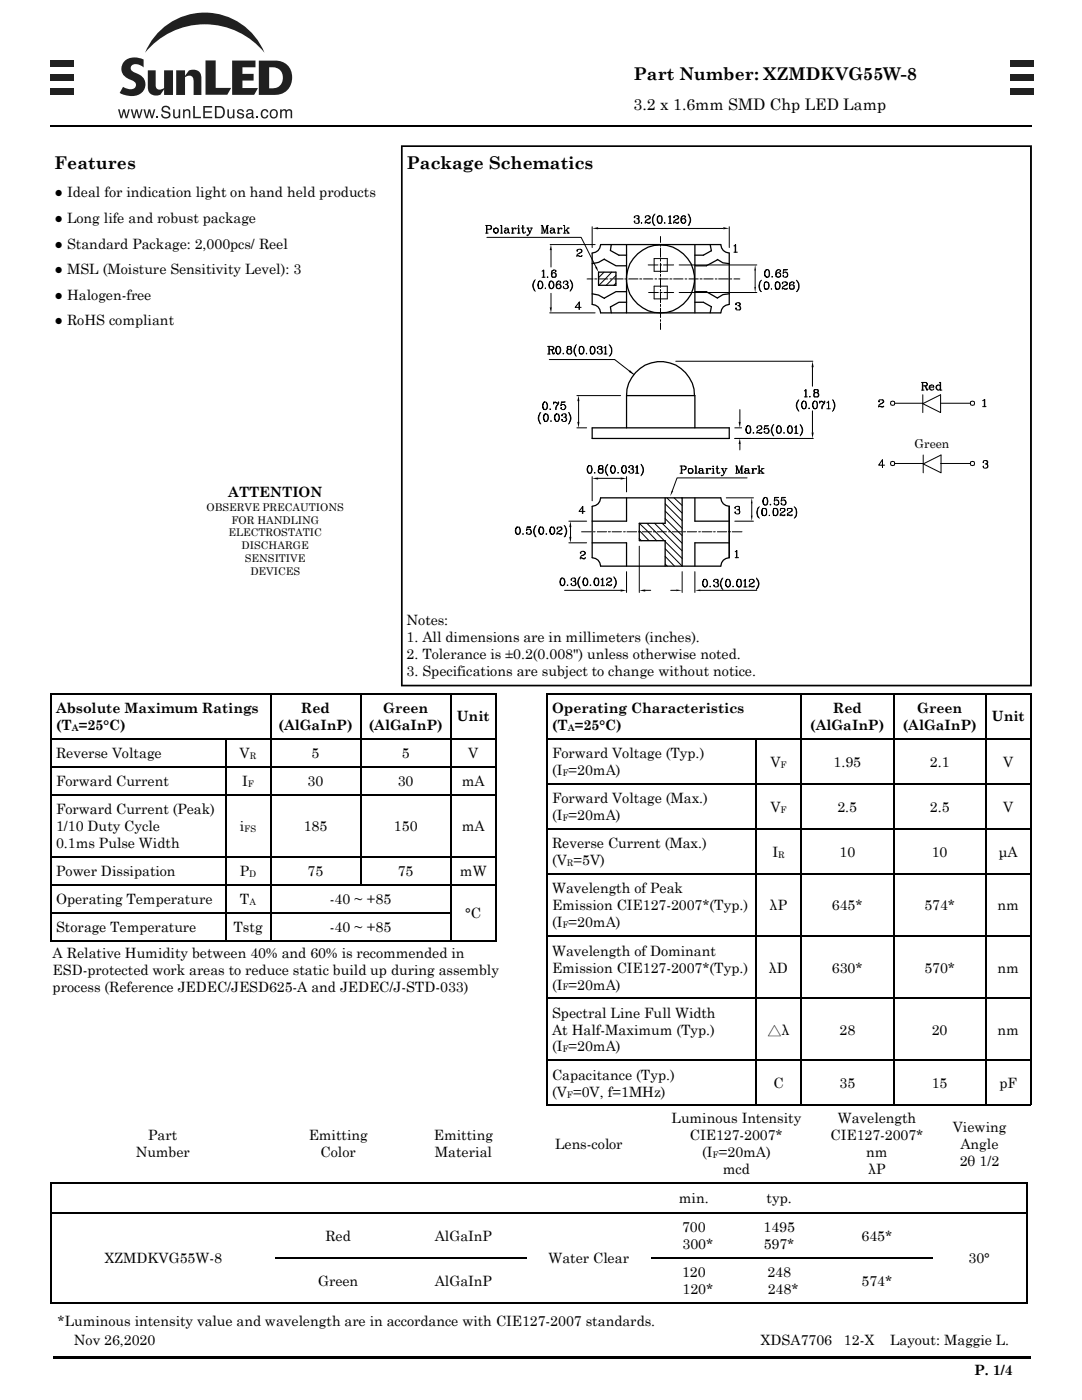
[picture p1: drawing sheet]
<svg xmlns="http://www.w3.org/2000/svg" width="216mm" height="279mm" viewBox="0 0 216 279" stroke-linecap="round" stroke-linejoin="round" font-family="sans-serif">
<path d="M10 25.1h195.9" fill="none" stroke="#000" stroke-width=".38"/>
<path d="M10.7 270.6h195.1v.5h-195.1z" fill="#000"/>
<g fill="#231f20">
<path d="M10 17.6h4.6v1.3h-4.6z"/>
<path d="M10 14.7h4.6v1.4h-4.6z"/>
<path d="M10 12.1h4.6v1.4h-4.6z"/>
<path d="M201.7 17.6h4.6v1.3h-4.6z"/>
<path d="M201.7 14.7h4.6v1.4h-4.6z"/>
<path d="M201.7 12.1h4.6v1.4h-4.6z"/>
<path d="M25 12a3.6 3.6 0 0 1 3.7-.1v1.6l-1-.6a1 1 0 0 0-1.1 0 1 1 0 0 0-.4 1l.4 .4a2.92 2.92 0 0 1 2.4 2.5 2.73 2.73 0 0 1-3.7 2.3l-1.4-.6 .7-1.2a1.99 1.99 0 0 0 2.4 .1 .92 .92 0 0 0-.7-1.4 2.31 2.31 0 0 1-1.6-3.6z"/>
<path d="M41 12.1h2v5.4h3.1l-.8 1.4h-4.3z"/>
<path d="M46.3 12.1h4.7v1.3h-2.6v1.3h2.2v1.4h-2.2v1.5h3.1l-.8 1.3h-4.4z"/>
<path d="M29.5 14h1.6v2.6a.98 .98 0 0 0 .4 1.2 .98 .98 0 0 0 1.2-.2v-3.6h1.8v5h-1.8v-1.2l-.7 1.1a1.69 1.69 0 0 1-2.5-1.6z"/>
<path d="M35.2 14h1.7v1.1l.8-1a1.69 1.69 0 0 1 2.5 1.6v3.3h-1.6v-2.6a.99 .99 0 0 0-.4-1.2 .99 .99 0 0 0-1.3 .2v3.6h-1.7z"/>
<path d="M31.4 6.6a12.9 12.9 0 0 1 21.4 3.9 15.3 15.3 0 0 0-23.9 0 12.9 12.9 0 0 1 2.5-3.9z"/>
<path d="M23.5 21.8h.4l.3 1.4 .4-1.4h.3l.3 1.4 .4-1.4h.3l-.5 1.8h-.3l-.4-1.4-.3 1.4h-.3z"/>
<path d="M26.1 21.8h.3l.4 1.4 .3-1.4h.3l.4 1.4 .3-1.4h.3l-.5 1.8h-.3l-.3-1.4-.4 1.4h-.3z"/>
<path d="M28.6 21.8h.4l.3 1.4 .3-1.4h.4l.3 1.4 .4-1.4h.3l-.5 1.8h-.3l-.4-1.4-.4 1.4h-.3z"/>
<path d="M31.2 23.2h.4v.4h-.4z"/>
<path d="M32.4 21.3a.92 .92 0 0 1 1.6 .6h-.3a.54 .54 0 0 0-.6-.5 .54 .54 0 0 0-.5 .5l.2 .2a1.13 1.13 0 0 1 1.2 .8 .96 .96 0 0 1-1 .8 .96 .96 0 0 1-.9-.9h.4a.61 .61 0 0 0 .6 .6 .61 .61 0 0 0 .6-.6l-.1-.1a1.83 1.83 0 0 1-1.3-.7v-.4z"/>
<path d="M34.6 21.8h.3v1.2a.4 .4 0 0 0 .4 .4 .4 .4 0 0 0 .3-.5l.1-1.1h.3v1.8h-.3v-.3a.6 .6 0 0 1-.7 .3 .6 .6 0 0 1-.4-.6z"/>
<path d="M36.5 21.8h.3v.3a.64 .64 0 0 1 .7-.3 .64 .64 0 0 1 .5 .7v1.1h-.3v-1.1a.44 .44 0 0 0-.6-.4 .44 .44 0 0 0-.3 .6v.9h-.3z"/>
<path d="M38.5 21.2h.4v2.1h1.2v.3h-1.6z"/>
<path d="M40.6 21.2h1.7v.3h-1.4v.7h1.3v.3h-1.3v.8h1.5v.3h-1.8z"/>
<path d="M45.4 21.8h.3v1.2a.4 .4 0 0 0 .4 .4 .4 .4 0 0 0 .4-.5v-1.1h.3v1.8h-.3v-.3a.6 .6 0 0 1-.7 .3 .6 .6 0 0 1-.4-.6z"/>
<path d="M47.5 21.9a.72 .72 0 0 1 1.2 .4h-.3a.38 .38 0 0 0-.4-.3 .38 .38 0 0 0-.4 .4h.1a1.15 1.15 0 0 1 1 .7 .75 .75 0 0 1-.7 .6 .75 .75 0 0 1-.8-.7h.3a.43 .43 0 0 0 .5 .4 .43 .43 0 0 0 .4-.4l-.1-.1a.9 .9 0 0 1-1-.7z"/>
<path d="M51.2 23.2h.3v.4h-.3z"/>
<path d="M52.2 22a.73 .73 0 0 1 .8-.2 .73 .73 0 0 1 .5 .6h-.2a.49 .49 0 0 0-.7-.3 .49 .49 0 0 0-.3 .7 .47 .47 0 0 0 .4 .6 .47 .47 0 0 0 .6-.4h.2a.8 .8 0 0 1-1 .6 .8 .8 0 0 1-.5-1.1z"/>
<path d="M55.9 21.8h.3v.3a.58 .58 0 0 1 1 0 .6 .6 0 0 1 .7-.3 .6 .6 0 0 1 .4 .6v1.2h-.3v-1.4l-.3-.1a.43 .43 0 0 0-.5 .5v1h-.3v-1.2a.4 .4 0 0 0-.5-.3 .4 .4 0 0 0-.2 .6v.9h-.3z"/>
<path d="M51.6 12.1v6.8h3a3.4 3.4 0 0 0 3.7-2.9 3.4 3.4 0 0 0-2.7-3.8zM53.7 13.4a2.18 2.18 0 0 1 2.7 2.1 2.18 2.18 0 0 1-2.7 2.1z"/>
<path d="M42.9 21.2h1a1.24 1.24 0 0 1 1 1.2 1.24 1.24 0 0 1-1 1.2h-1zM43.2 21.4v1.9h.6a.96 .96 0 0 0 .7-.9 .96 .96 0 0 0-.7-1z"/>
<path d="M49.2 22a.76 .76 0 0 1 1.3 .3v1l.2 .1v.2h-.3l-.1-.2a.59 .59 0 0 1-1 .2 .59 .59 0 0 1 .2-1l.7-.2a.4 .4 0 0 0-.3-.4 .4 .4 0 0 0-.5 .4h-.3zM49.4 23a.42 .42 0 0 0 .6 .4 .42 .42 0 0 0 .2-.7z"/>
<path d="M54 22a.88 .88 0 0 1 1.2 .1 .88 .88 0 0 1 0 1.2 .88 .88 0 0 1-1.2 .1l-.2-.7zM54.3 22.1a.67 .67 0 0 0-.2 .9 .67 .67 0 0 0 .8 .3 .68 .68 0 0 0 .2-.8 .68 .68 0 0 0-.8-.4z"/>
</g>
<g fill="none" stroke="#000" stroke-width=".21">
<path d="M10 138.5h89M10.1 138.3v49.4M54 138.6v8.8M72 138.6v8.8M90 138.6v8.8M98.9 138.3v49.4M109 138.5h96.8M109.1 138.3v82.2M159.9 138.6v8.8M178.3 138.6v8.8M196.8 138.6v8.8M205.7 138.3v82.2"/>
<path d="M10.2 147.5h88.6M10.2 153.1h88.6M10.2 158.7h88.6M45 147.5v5.5M45 153.1v5.5M45 158.8v12.1M54 147.5v5.5M54 153.1v5.5M54 158.8v12.1M72 147.5v5.5M72 153.1v5.5M72 158.8v12.1"/>
<path d="M90 147.5v5.5M90 153.1v5.5M90 158.8v12.1M109.2 147.5h96.4M109.2 156.4h96.4M150.9 147.5v8.8M150.9 156.5v8.9M159.9 147.5v8.8M159.9 156.5v8.9M178.3 147.5v8.8M178.3 156.5v8.9M196.8 147.5v8.8"/>
<path d="M196.8 156.5v8.9M10.2 171h88.6M10.2 176.6h88.6M45 171.1v5.4M45 176.7v5.5M54 171.1v5.4M54 176.7v5.5M72 171.1v5.4M90 171.1v5.4M90 176.7v5.5M109.2 165.5h96.4M109.2 174.4h96.4"/>
<path d="M150.9 165.5v8.8M150.9 174.5v12.2M159.9 165.5v8.8M159.9 174.5v12.2M178.3 165.5v8.8M178.3 174.5v12.2M196.8 165.5v8.8M196.8 174.5v12.2M10 187.8h89M10.2 182.3h79.9M45 182.3v5.4M54 182.3v5.4"/>
<path d="M90 182.2v5.5M109.2 186.8h96.4M109.2 199.2h96.4M150.9 186.9v12.2M150.9 199.3v12.2M159.9 186.9v12.2M159.9 199.3v12.2M178.3 186.9v12.2M178.3 199.3v12.2M196.8 186.9v12.2M196.8 199.3v12.2M109.2 211.6h96.4"/>
<path d="M150.9 211.7v8.8M159.9 211.7v8.8M178.3 211.7v8.8M196.8 211.7v8.8M10 236.1h195M10.1 236.1v23.9M109 220.6h96.8M204.9 236.1v23.9M10.2 242.1h194.6M55 251.1h50M130 251.1h56M10 260h195"/>
</g>
<g fill="#000">
<path d="M109.9 48.8l.2 1.1h-.4zM118.8 53.4l.3-.2 .3 1.1zM118.2 45.6l1.1-.3v.5zM144.3 45.3l1.2 .3-1.2 .2zM150.5 57.3h.3l-.1 1.1zM150.7 52.9l.1 1.1h-.3zM109.7 61.3h.4l-.2 1.1zM125.7 73.9l.8 .8-1.1-.5zM162.1 72.1l.3 1.2h-.5zM115.2 84.2h.4l-.2 1.2zM115.4 79l.2 1.1h-.4zM118.2 95.5l1.1-.2v.4z"/>
<path d="M123.8 95.3l1.2 .2-1.2 .2zM134 97.9l.3 .1-.6 1zM147.4 84.2h.4l-.2 1.2zM147.6 87.5l.2 1.1h-.4zM161.9 86.3h.5l-.3 1.2zM113.6 107.1h.4l-.2 1.2zM113.8 104l.2 1.2h-.4zM123.8 117.6l1.2 .2-1.2 .3zM127.6 117.8l1.1-.2v.5zM134.9 117.6l1.2 .2-1.2 .2zM138.7 117.8l1.1-.2v.4zM150 99.4l.2 1.1h-.4z"/>
<path d="M149.8 102.9h.4l-.2 1.1z"/>
<path d="M80 29v108h125.9v-108zM80.3 29.3h125.2v107.4h-125.2z"/>
</g>
<g fill="none" stroke="#000" stroke-width=".2">
<path d="M96.9 45h.9l.3 .3-.1 .4-.8 .1M96.9 46.5h.5M97.1 45v1.5M97.2 47.4h18.8l2.9 5.9M97.2 45v1.5M97.8 45l.2 .2v.5l-.2 .1M98.9 45.5l-.4 .2v.6a.5 .5 0 0 0 .7 .1 .5 .5 0 0 0 .1-.7 .5 .5 0 0 0-.7 0 .55 .55 0 0 0 .3 .8M99 45.5l.4 .2v.6l-.4 .2M99.9 45h.2v1.5M99.9 46.5h.4M100 45v1.5M100.8 45.7l.1-.2 .4 .1 .2 .2v.5l.1 .2-.2-.2v-.6"/>
<path d="M100.9 45.9l-.2 .3 .2 .3M101.4 45.8l-.7 .2-.1 .2 .3 .3h.2l.3-.2M102.1 46.5h.5M102.1 45.5h.2v1M102.2 45.5v1M102.9 45.6l-.1 .1h.2l-.1-.2h-.2l-.4 .4M103.3 45.5h.2v1v-1M103.3 46.5h.5M103.4 45.1l.1-.1v.2zM104 45.5h.6M104.3 45l.1 1.4 .2 .1 .3-.2M104.4 45v1.5"/>
<path d="M105.1 45.5h.4M105.7 46.4l-.4-.9 .4 1M105.8 45.5h.4M106.1 45.5l-.6 1.3-.2 .2-.2-.1h.2M106.6 56l-.2 .9 .2 1.1M106.8 55.8a1.53 1.53 0 0 0 0 2.3M107.7 56.1a.93 .93 0 0 0-.3 1.3 .47 .47 0 0 0 .4 .2 .47 .47 0 0 0 .5-.2 .82 .82 0 0 0-.6-1.3 1.02 1.02 0 0 0 0 1.5M108 56.2a.99 .99 0 0 1-.1 1.4M108 46.5h.4M108 45h.3l.4 1.3M108.2 46.5v-1.5l.5 1.5 .5-1.5v1.5M108.2 54.1l.3-.2v1.4"/>
<path d="M108.2 55.3h.6M108.4 54v1.3M108.8 57.5v-.1v.2zM109 46.5h.4M109.2 55.3h.2zM109.2 45h.2M109.3 45v1.5M109.8 48.8h9M109.9 45.7l.1-.2h.4l.2 .3v.5l.2 .2-.3-.2v-.6M109.9 56.1a.82 .82 0 0 0-.4 .8 .82 .82 0 0 0 .6 .7 .83 .83 0 0 0 .4-.8 .83 .83 0 0 0-.6-.7 1.02 1.02 0 0 0 0 1.5M109.9 49.9v3.4M109.9 58.5v2.8"/>
<path d="M110 45.9l-.1 .1v.4l.1 .1M110.2 56.2a.99 .99 0 0 1-.1 1.4M110.5 45.8l-.6 .2-.1 .2 .2 .3h.3l.2-.2M110.5 53.9l-.4 .3v1l.4 .1M110.7 54.5l.2 .2a.46 .46 0 0 1-.2 .6h-.2M110.9 54.1h-.1h.2a.5 .5 0 0 0-.6-.2 .5 .5 0 0 0-.4 .6l.2 .8h.6l.2-.1v-.5a.48 .48 0 0 0-.9 0v.1M111.2 46.5h.5M111.2 45.5h.3v1M111.4 45.5v1M111.5 56.1a.95 .95 0 0 0-.1 1.5M111.6 56.8l.3 .4-.3 .4M111.8 56.3v.2v-.3a.56 .56 0 0 0-.6 0 .56 .56 0 0 0-.2 .6v.4a.5 .5 0 0 0 .5 .5 .5 .5 0 0 0 .5-.5 .5 .5 0 0 0-.5-.5l-.3 .1-.2 .3"/>
<path d="M112.1 45.6l-.1 .1h.1v-.2h-.3l-.3 .4M112.4 46.5h.5M112.4 45h.3M112.5 56.4l-.1 .1a.44 .44 0 0 1 .5-.4 .44 .44 0 0 1 .3 .6l-.4 .1M112.7 45v1.5zM113 56.1a.35 .35 0 0 1 .3 .3 .35 .35 0 0 1-.3 .4l.4 .3a.52 .52 0 0 1-.4 .5 .52 .52 0 0 1-.6-.3l.1-.1v.2M113 45.9l.4 .6M113.1 45.9l.4 .6M113.2 46.5h.4M113.2 45.5h.4M113.2 56.9l.1 .5-.1 .1M113.4 45.5l-.7 .7"/>
<path d="M113.8 55.8a1.53 1.53 0 0 1 0 2.3M113.8 56l.4 .9-.4 1.1M115.2 50l.1 .1h-.2a.48 .48 0 0 1 .6-.4 .48 .48 0 0 1 .3 .6l-.5 .3a.46 .46 0 0 0-.4 .6M115.4 51l.3 .2h.3l.1-.2-.1 .2-.6-.2-.3 .1M115.8 49.7a.35 .35 0 0 1 .3 .4 .35 .35 0 0 1-.3 .3l-.3 .2M117.1 55.7h1.2M118.2 45.3v4.1M118.7 55.7h.4M119.3 45.6h25M119.4 55.7h1.9M120.5 54.3l-1.1 1.1M121.7 55.7h.4"/>
<path d="M122.1 54.3l-2.6 2.6M122.5 55.7h1.8M122.9 55l-1.9 1.9M122.9 56.5l-.4 .4M124.7 55.7h.3M125.4 55.7h1.9M126.6 43.3v.2l-.1-.2 .5-.2h.5v.5h-.4M127.2 43.1l.3 .1-.1 .4h-.2a.5 .5 0 0 1 .4 .6 .5 .5 0 0 1-.6 .4 .5 .5 0 0 1-.4-.5v.1M127.5 43.8l-.1 .7M127.6 55.7h.5M128 44.4v.2zM128.4 55.7h1.9"/>
<path d="M128.8 43.3v.2l-.1-.1a.52 .52 0 0 1 .6-.4 .52 .52 0 0 1 .5 .5l-.4 .2a.74 .74 0 0 0-.7 .9M128.9 44.3l.4 .3h.3l.2-.3-.3 .2-.6-.2-.2 .1M129.3 43.1l.4 .2v.2l-.6 .4M129.3 52.9h2M129.4 58.4h2M130.5 42.9l-.2 .5v1l.2 .5M130.5 51.6h2.7v2.5h-2.7zM130.5 57.1h2.7v2.5h-2.7zM130.7 42.7a1.53 1.53 0 0 0 0 2.3M130.7 55.7h.3M131.5 55.7h1.8M131.6 43.1a.8 .8 0 0 0-.5 .7 .8 .8 0 0 0 .6 .8 .93 .93 0 0 0 .3-1.3l-.3-.2a.84 .84 0 0 0-.5 .7 .84 .84 0 0 0 .4 .8"/>
<path d="M131.7 58.4h.4M131.7 52.9h.3M131.8 47.2v1.2M131.8 48.8v.3M131.8 49.5v1.9M131.8 51.8v.3M131.8 52.5v1.9M131.8 54.7v.5M131.8 55.5v1.9M131.8 57.8v.3M131.8 58.5v1.9M131.9 43.1l.1 .2v.9l-.3 .4"/>
<path d="M132.4 52.9h2M132.5 58.4h1.9M132.6 44.5h.1zM133.4 43.3l.3-.2v1.5M133.4 44.6h.6M133.7 43.1v1.5M133.7 55.7h.4M134.4 55.7h1.9M134.5 43.3v.2l-.1-.2 .4-.2h.3l.3 .2v.3l-.6 .3a.52 .52 0 0 0-.4 .7M134.7 44.3l.3 .3h.3l.1-.3-.1 .2-.6-.2-.3 .1M135.1 43.1h.2l.1 .4-.6 .4M135.5 58.4h15.5"/>
<path d="M135.5 52.9h15.5M136.4 43.1a.93 .93 0 0 0-.1 1.5M136.6 43.6a.57 .57 0 0 1-.1 1M136.7 43.2l-.1 .1h.2a.5 .5 0 0 0-.6-.2 .5 .5 0 0 0-.3 .5v.5a.5 .5 0 0 0 .7 .4 .5 .5 0 0 0 0-.9h-.4l-.3 .5M136.7 55.7h.3M137.3 42.7a1.53 1.53 0 0 1 0 2.3M137.5 42.9l.2 .8-.2 1.2M137.5 55.7h1.8M139.7 55.7h.4M140.4 55.7h1.9M142.7 55.7h.4M143.4 55.7h1.9"/>
<path d="M145.5 45.3v4.1M145.7 55.7h.3M146.4 49.1h.2l.2-.3v1.5M146.4 50.3h.7M146.4 55.7h1.2M146.7 48.9v1.4M150.7 54v3.3M151.8 56.1l-.3 .8 .3 1.2M152 55.9a1.53 1.53 0 0 0 0 2.3M152.9 56.3a1 1 0 0 0-.3 1.4h.6a.84 .84 0 0 0-.3-1.4l-.4 .2v.9l.2 .3h.2M153.1 53.8a.8 .8 0 0 0-.6 .8 .8 .8 0 0 0 .6 .7 .88 .88 0 0 0 0-1.5 .85 .85 0 0 0-.5 .7 .85 .85 0 0 0 .5 .8M153.1 56.3a.84 .84 0 0 1-.1 1.4"/>
<path d="M153.3 53.9l.2 .2v1l-.4 .2M153.9 57.6l.1 .1zM154 55.2h.2zM155.1 56.3a1 1 0 0 0-.3 1.4h.6a.84 .84 0 0 0-.3-1.4h-.3l-.1 .6 .1 .7 .3 .1M155.3 53.8a.85 .85 0 0 0-.5 .7 .85 .85 0 0 0 .5 .8M155.3 56.3a.91 .91 0 0 1 0 1.4M155.5 54.5l.3 .4-.1 .3-.4 .1M155.7 54.1v.1v-.3a.56 .56 0 0 0-.9 .3v1h.2l.3 .1 .5-.1v-.5a.5 .5 0 0 0-.6-.3 .5 .5 0 0 0-.4 .4M156.2 56.5v.2l-.1-.1a.53 .53 0 0 1 .5-.3 .53 .53 0 0 1 .5 .4l-.3 .2a.72 .72 0 0 0-.7 .8M156.3 57.5l.3 .2h.4l.1-.2-.2 .2-.6-.2-.2 .1M156.4 53.9l.7-.1h-.7l-.1 .8a.52 .52 0 0 1 .7-.1 .52 .52 0 0 1 0 .8 .52 .52 0 0 1-.7-.1v-.3v.2M156.7 56.3h.2l.1 .4-.6 .4"/>
<path d="M156.8 54.3l.3 .3v.6l-.3 .1M158 56.3a.78 .78 0 0 0-.5 .7 .78 .78 0 0 0 .5 .7M158.2 56.9a.48 .48 0 0 1 0 .8h-.2M158.4 56.4v.2l.1-.2-.3-.1-.6 .1-.1 1.1 .2 .2h.6l.2-.2v-.5l-.2-.1h-.5l-.3 .4M158.9 55.9a1.71 1.71 0 0 1 .5 1.7l-.5 .6M159.1 56.1l.3 .8-.1 .7-.2 .5M109.3 69.1h.9l.3 .3v.3l-.9 .1M109.3 70.7h.5M109.5 69.1v1.6M109.6 69.1v1.6M109.6 71.8h13l3.9 2.9M109.7 62.4h9.1"/>
<path d="M109.9 69.8l.3 .2 .2 .5h.2M110.1 69.9l.3 .8h.1l.1-.3M110.2 69.1l.3 .3-.1 .3-.2 .1M111.3 69.1a.83 .83 0 0 0-.4 .8 .83 .83 0 0 0 .6 .8 .82 .82 0 0 0 .4-.9 .82 .82 0 0 0-.6-.7 1 1 0 0 0 0 1.6M111.6 69.2a1.02 1.02 0 0 1-.1 1.5M112.3 70.6h.2zM113.4 69.1l-.2 .2v.4h.7l.1-.1-.1-.4-.5-.1-.2 .2 .2 .4M113.4 69.7l-.2 .4v.2l.2 .4M113.8 69.1l.1 .2-.1 .4 .3 .4-.1 .4-.2 .2-.6-.1-.1-.3 .1-.4 .2-.2M113.8 69.8l.2 .5-.2 .4M114.9 69l-.3 .8 .3 1.2M115 68.8a1.53 1.53 0 0 0 0 2.3"/>
<path d="M115.1 79h8.7M115.5 60.4v1.4M116 69.1a.88 .88 0 0 0 0 1.6 .78 .78 0 0 0 .6-.8 .78 .78 0 0 0-.6-.8l-.4 .3v.9l.4 .4M116 61.3h-1.2l.8-1.1v1.6M116.2 69.2a1.02 1.02 0 0 1-.1 1.5M117 70.6l.1-.1v.2zM118.2 69.1a.88 .88 0 0 0 0 1.6 .78 .78 0 0 0 .6-.8 .78 .78 0 0 0-.6-.8 1 1 0 0 0 0 1.6M118.4 69.2a1.02 1.02 0 0 1-.1 1.5M119.3 69.4v.1h-.1a.47 .47 0 0 1 .5-.4 .47 .47 0 0 1 .4 .5l-.1 .1h-.4M119.8 69.1l.2 .2-.1 .4h-.1a.47 .47 0 0 1 .4 .5 .47 .47 0 0 1-.5 .5 .47 .47 0 0 1-.4-.6v.2M120 69.9l.1 .4-.2 .3M120.5 69.4l.4-.3v1.6"/>
<path d="M120.5 70.7h.6M120.8 69.2v1.5M121.5 68.8a1.71 1.71 0 0 1 .6 1.7l-.6 .6M121.7 69l.4 .8-.1 .7-.3 .5M131.8 60.7v.5M131.8 61.5v1.9M131.8 63.8v.3M131.8 64.5v1.2M134.8 72.1h27.4M146.9 60.7h.1h-.2a.47 .47 0 0 1 .5-.3 .47 .47 0 0 1 .4 .4l-.5 .2M147.4 60.4l.2 .2v.2l-.2 .2 .1 .1a.45 .45 0 0 1 .1 .7h-.6l-.2-.2 .1-.2v.2M147.6 61.2l.1 .4-.2 .2"/>
<path d="M159.3 79.9l-.3 .9 .3 1.1M159.4 79.8a1.53 1.53 0 0 0 0 2.3M160.5 78l.3-.2v1.4M160.5 79.2h.6M160.8 77.8v1.4M161.5 79.2h.2zM162.1 73.3v3.8M162.7 77.8h-.2v.5l.5 .1 .3-.2-.1-.4h-.7v.4l.2 .2M162.7 78.4l-.2 .1v.6l.2 .1M163 77.8l.2 .1v.3l-.2 .2a.47 .47 0 0 1 .4 .3 .47 .47 0 0 1-.2 .5h-.7l-.1-.5 .1-.3h.2M163.1 78.4l.2 .6-.2 .2h-.1M166.1 79.8a1.53 1.53 0 0 1 0 2.3"/>
<path d="M166.3 79.9l.2 .9-.2 1.1M176 79.8l.2 .1 .1 .3-.6 .4M183.9 76.3h.8l.4 .3-.2 .4h-.8M183.9 77.9h.5M184 76.3v1.6M184.1 76.3v1.6M184.1 78.8v3.5M184.5 77l.2 .2 .2 .5h.2M184.6 77.1l.3 .8h.2v-.3M184.7 76.3l.3 .3-.1 .4h-.2M185.5 77.3h.8a.49 .49 0 0 0-.7-.4 .49 .49 0 0 0 .1 .9 .45 .45 0 0 0 .6-.2M185.8 76.8l-.1 .1a.51 .51 0 0 0-.2 .5 .51 .51 0 0 0 .3 .5"/>
<path d="M186.2 76.9v.4M187.2 76.8l-.1 .1a.51 .51 0 0 0-.3 .5 .51 .51 0 0 0 .4 .5M187.4 76.3h.3v1.6M187.6 77a.48 .48 0 0 0-.7 0 .48 .48 0 0 0 0 .6 .48 .48 0 0 0 .7 0M187.6 76.3v1.6h.3M196.1 80l.4-.3v1.5M196.4 79.8v1.4M107.7 82.4l-.2 1 .2 1.1M107.9 82.3a1.53 1.53 0 0 0 0 2.3M108.7 80.2a.83 .83 0 0 0-.5 .8 .83 .83 0 0 0 .6 .7 .83 .83 0 0 0 .5-.8 .83 .83 0 0 0-.6-.7 1.02 1.02 0 0 0 0 1.5M108.8 82.6a.83 .83 0 0 0-.4 .8 .83 .83 0 0 0 .6 .7 .83 .83 0 0 0 .4-.8 .83 .83 0 0 0-.6-.7 1.02 1.02 0 0 0 0 1.5M109 80.3a1.15 1.15 0 0 1-.2 1.4"/>
<path d="M109.1 82.7a1.02 1.02 0 0 1-.1 1.4M109.7 81.7h.2zM109.9 84h.1zM110.5 80.6l.2-.4 .5 .3 .3-.3v.3l-.5 .9v.3M110.5 80.2v.4M110.5 80.4l.3-.1 .4 .2M111 82.6a.83 .83 0 0 0-.4 .8 .83 .83 0 0 0 .6 .7 .83 .83 0 0 0 .4-.8 .83 .83 0 0 0-.6-.7 1.02 1.02 0 0 0 0 1.5M111.4 80.6a1.15 1.15 0 0 0-.5 1.1M111.4 82.7a1.15 1.15 0 0 1-.2 1.4M112.1 80.3l.6-.1h-.6l-.2 .8a.54 .54 0 0 1 .8-.2 .54 .54 0 0 1 0 .8 .54 .54 0 0 1-.8-.2h.2l-.1 .1M112.1 82.8v.2v-.2l.1-.1 .5-.1a.35 .35 0 0 1 .3 .3 .35 .35 0 0 1-.3 .4h-.2M112.5 80.7l.3 .5-.1 .5h-.2"/>
<path d="M112.7 82.6l.2 .2-.1 .6a.4 .4 0 0 1 .3 .4 .4 .4 0 0 1-.4 .3l-.5-.1-.1-.2M112.9 83.4l.1 .4-.2 .2M113.4 82.3a1.53 1.53 0 0 1 0 2.3M113.6 82.4l.2 1-.2 1.1M115.1 85.4h2M115.5 80.1v4.1M117.6 92.9a.83 .83 0 0 0-.5 .8 .83 .83 0 0 0 .6 .7 .87 .87 0 0 0 .4-1.1l-.1-.3-.3-.1a.9 .9 0 0 0-.1 1.5M117.9 93a1.15 1.15 0 0 1-.2 1.4M118.2 95.1v4.8M118.7 94.3v.1zM119.3 95.5h4.5M119.8 92.9l-.3 .1-.1 .3a.6 .6 0 0 0 .9 .2v-.5a.48 .48 0 0 0-.8 .2l.1 .3 .2 .1"/>
<path d="M119.8 93.6l-.4 .3 .1 .4 .3 .1M120 92.9a.35 .35 0 0 1 .3 .4 .35 .35 0 0 1-.3 .3l.3 .1a.48 .48 0 0 1-.1 .6 .48 .48 0 0 1-.6 0 .48 .48 0 0 1-.1-.6l.3-.1M120.2 93.7l.1 .6-.3 .1M121.2 92.8l-.3 .9 .3 1.1M121.3 92.7a1.53 1.53 0 0 0 0 2.3M122.2 92.9a.83 .83 0 0 0-.4 .8 .83 .83 0 0 0 .6 .7 .83 .83 0 0 0 .4-.8 .83 .83 0 0 0-.6-.7 1.02 1.02 0 0 0 0 1.5M122.6 93a1.15 1.15 0 0 1-.2 1.4M123.2 94.4h.2zM124.4 92.9a.83 .83 0 0 0-.4 .8 .83 .83 0 0 0 .6 .7 .87 .87 0 0 0 .3-1.1v-.3l-.3-.1a.9 .9 0 0 0-.2 1.5M124.8 93a1.15 1.15 0 0 1-.2 1.4M125 95.1v3.1M125.5 93.3l.1-.3 .5-.1a.35 .35 0 0 1 .3 .4 .35 .35 0 0 1-.3 .3h-.2"/>
<path d="M126.1 92.9l.2 .3-.1 .5a.4 .4 0 0 1 .3 .4 .4 .4 0 0 1-.4 .3h-.5l-.1-.3M126.3 93.7l.1 .4-.2 .3M126.8 94.4h.7M127.1 93v1.4v-1.5l-.3 .4M127.9 92.7a1.53 1.53 0 0 1 0 2.3M128 92.8l.3 .9-.3 1.1M133.1 99.4l3 3M134.5 99.4l1.6 1.5M135.7 93l1.2 .1-.1 .6-.8 .1M135.7 94.4h.5M135.9 93v1.4M136 93v1.4"/>
<path d="M136.5 93l.4 .3v.2l-.4 .3M137.7 93.5h-.2l-.1 .2v.6l.1 .1h.6a.55 .55 0 0 0 0-.9h-.5l-.2 .2v.6l.3 .1M137.8 93.5h.2a.5 .5 0 0 1 .2 .5 .5 .5 0 0 1-.4 .4M138.7 93h.2v1.4M138.7 94.4h.5M138.8 93v1.4M139.6 93.6l-.1 .1 .1-.2h.5l.2 .3v.5l.1 .1M139.7 93.9l-.2 .2 .2 .3M140.2 93.6v.7l.1 .1h.2M140.2 93.8l-.8 .3 .1 .3h.6l.1-.1M140.9 94.4h.5M140.9 93.5h.2v.9"/>
<path d="M141 93.5v.9M141.7 93.5v.2l.1-.2h-.4l-.3 .4M142 93.5h.4v.9M142 94.4h.6M142.2 93.1h.2zM142.3 93.5v.9M142.9 93.5h.5M143.1 93v1.4h.5l.1-.1M143.1 93v1.2l.2 .2M143.9 93.5h.4M144.1 93.5l.4 .9M144.2 93.5l.3 .9"/>
<path d="M144.7 93.5h.4M144.9 93.5l-.6 1.3-.2 .2-.2-.1h.2M144.9 99.4h5.4M146.6 85.4h1.4M146.6 87.5h15.7M146.8 94.4h.4M146.8 93h.2l.5 1.3M147 94.4v-1.4l.5 1.4 .5-1.4v1.4M147.6 81.7v2.5M147.6 88.6v1.2M147.8 94.4h.5M148 93h.3"/>
<path d="M148.1 93v1.4M148.7 93.6l-.1 .1 .1-.2 .6 .1 .1 .7 .2 .1M148.8 93.9l-.2 .2 .2 .3M149.1 95.4h-14l-.9 2.5M149.2 85a.82 .82 0 0 0-.4 .8 .82 .82 0 0 0 .6 .7 .88 .88 0 0 0 0-1.5 .9 .9 0 0 0-.2 1.5M149.3 93.6v.7l.1 .1h.3M149.3 93.8l-.7 .3v.3h.6l.1-.1M149.6 85a1.1 1.1 0 0 1-.2 1.5M150 94.4h.5M150 93.5h.3v.9M150.2 93.5v.9M150.3 86.4h.1z"/>
<path d="M150.8 93.5v.2l.1-.2h-.4l-.2 .4M151 86.3h1v.2l-.7-.2M151.1 85.3l.1 .1h-.2a.48 .48 0 0 1 .6-.5 .48 .48 0 0 1 .4 .7l-.2 .1a.72 .72 0 0 0-.8 .8M151.2 94.4h.5M151.2 93h.3v1.4M151.4 93v1.4M151.7 85l.3 .1v.5l-.6 .3M151.8 93.9l.4 .5M151.9 93.9l.4 .5M152 94.4h.5M152 93.5h.5M152.2 93.5l-.7 .7"/>
<path d="M152.6 99.3a.83 .83 0 0 0-.4 .8 .83 .83 0 0 0 .6 .7l.3-.1 .1-.6a.82 .82 0 0 0-.4-.8 .9 .9 0 0 0-.2 1.5M152.6 85h.7h-.7l-.1 .7a.54 .54 0 0 1 .8-.2 .54 .54 0 0 1 0 .9 .54 .54 0 0 1-.8-.3h.1l-.1 .1M153 99.4a1.15 1.15 0 0 1-.2 1.4M153.1 85.5l.3 .4-.1 .4-.2 .2M154.2 84.9l-.2 .8 .2 1.1M154.4 84.7a1.53 1.53 0 0 0 0 2.3M154.6 99.4l.7-.1h-.7l-.1 .7a.52 .52 0 0 1 .8-.1 .52 .52 0 0 1 0 .8 .52 .52 0 0 1-.8-.1v-.2v.1M155 99.8l.3 .2v.6l-.3 .2M155.3 85a.82 .82 0 0 0-.4 .8 .82 .82 0 0 0 .6 .7 .83 .83 0 0 0 .4-.8 .83 .83 0 0 0-.6-.7 1.02 1.02 0 0 0 0 1.5M155.6 85a.99 .99 0 0 1-.1 1.5M156 99.4l.7-.1h-.7l-.2 .7a.54 .54 0 0 1 .9-.2 .54 .54 0 0 1 0 .9 .54 .54 0 0 1-.9-.2h.2h-.1M156.4 86.4h.1z"/>
<path d="M156.4 99.8l.4 .4-.1 .4-.3 .2M157.5 85a.82 .82 0 0 0-.4 .8 .82 .82 0 0 0 .6 .7 .83 .83 0 0 0 .4-.8 .83 .83 0 0 0-.6-.7 1.02 1.02 0 0 0 0 1.5M157.9 85a1.1 1.1 0 0 1-.2 1.5M158.6 85.3l.3-.3v1.5M158.6 86.5h.6M158.8 85v1.5M159.7 84.7a1.53 1.53 0 0 1 0 2.3M159.7 84.9l.4 .8-.4 1.1M160.3 80.1a.83 .83 0 0 0-.4 .8 .83 .83 0 0 0 .6 .7 .87 .87 0 0 0 .3-1.2v-.3h-.3a.9 .9 0 0 0-.2 1.5M160.7 80.1a1.15 1.15 0 0 1-.2 1.5M161.4 81.4v.2zM162.1 82v4.3"/>
<path d="M162.5 80.1a.83 .83 0 0 0-.4 .8 .83 .83 0 0 0 .6 .7 .87 .87 0 0 0 .3-1.2v-.3h-.3a.9 .9 0 0 0-.2 1.5M162.9 80.1l.1 .3v.8l-.3 .4M163.6 80.4l.2-.3 .5 .2 .3-.2v.2l-.5 .9v.4M163.6 80.1v.4M163.6 80.2l.4-.1 .3 .2M164.5 80.5a1.15 1.15 0 0 0-.5 1.1M165 81.6h.7M165.3 80.1v1.5v-1.5l-.3 .3M175.4 80.1v.1l-.1-.1 .2-.3h.7l.1 .3a.8 .8 0 0 1-.8 .6l-.2 .5M175.5 81.1l.4 .1 .4-.1-1 .1M176.1 91.9v1.4v-1.6l-.8 1.1h1.2M178.5 80.5h5.6"/>
<path d="M178.5 92.5h5.6M182.6 88h.4M182.8 88l.5 .8v.7v-.7l-.4-.8M183 89.5h.5M183.5 88h.5M183.8 88l-.5 .8M184.1 80.6l3.6-1.8v3.5zM184.2 88.9h.9a.51 .51 0 0 0-.7-.3 .51 .51 0 0 0-.3 .7 .51 .51 0 0 0 .8 .2l.2-.2M184.2 92.6l3.6-1.8v3.6zM184.2 90.8v3.6M184.6 88.5l-.4 .2v.6l.4 .2M184.9 88.6l.1 .3"/>
<path d="M185.5 88h.2v1.5M185.5 89.5h.5M185.7 88v1.5M186.2 88h.3M186.2 89.5h.6M186.5 88v1.5zM187.4 88.5a.52 .52 0 0 0-.3 .8 .52 .52 0 0 0 .9 0 .52 .52 0 0 0-.4-.8 .52 .52 0 0 0-.5 .5 .52 .52 0 0 0 .3 .5M187.6 88.5l.3 .4-.1 .6h-.2M187.7 80.5h5.9M187.7 92.5h5.9M188.4 88.5h.5M188.6 88.5l.3 1 .3-1 .3 1 .2-1"/>
<path d="M188.7 88.5l.2 .8M189.3 88.5l.2 .8M189.6 88.5h.4M196.1 81.2h.6M196.2 92.2v.1a.44 .44 0 0 1 .5-.4 .44 .44 0 0 1 .3 .6l-.4 .1M196.7 91.9a.35 .35 0 0 1 .3 .3 .35 .35 0 0 1-.3 .4l.4 .2-.1 .5a.6 .6 0 0 1-.8-.1v-.2v.2M197 92.8l.1 .4-.2 .1M103.3 105.2a.76 .76 0 0 0-.5 .8 .76 .76 0 0 0 .6 .6 .92 .92 0 0 0 .2-1.4h-.4a.99 .99 0 0 0 .1 1.4M103.6 105.2l.2 .6a.76 .76 0 0 1-.4 .8M104.3 106.6h.1zM105.2 105.2h.7zM105.2 105.2l-.2 .7a.54 .54 0 0 1 .9-.2 .54 .54 0 0 1 0 .8 .54 .54 0 0 1-.9-.2h.2l-.1 .1"/>
<path d="M105.6 105.6l.4 .5-.1 .4-.3 .1M106.8 105l-.2 .9 .2 1.2M107 104.9a1.53 1.53 0 0 0 0 2.2M107.9 105.2a.76 .76 0 0 0-.4 .8 .76 .76 0 0 0 .6 .6 .92 .92 0 0 0 .2-1.4h-.6l-.1 .6a.76 .76 0 0 0 .3 .8M108.2 105.2a.99 .99 0 0 1-.1 1.4M108.9 106.6h.2zM110.1 105.2a.76 .76 0 0 0-.4 .8 .76 .76 0 0 0 .6 .6 .92 .92 0 0 0 .2-1.4h-.5a.99 .99 0 0 0 .1 1.4M110.5 105.2l.1 .6a.76 .76 0 0 1-.3 .8M111.2 105.5v.1l-.1-.1 .2-.3h.7l.1 .3a.8 .8 0 0 1-.7 .6l-.2 .1-.1 .4M111.4 106.5l.3 .1 .4-.1-1 .1M111.8 105.2l.2 .1 .1 .3-.6 .4M112.1 115.4a.83 .83 0 0 0-.4 .8 .83 .83 0 0 0 .6 .7 .83 .83 0 0 0 .4-.8 .83 .83 0 0 0-.6-.7 1.02 1.02 0 0 0 0 1.5"/>
<path d="M112.5 115.4a1.15 1.15 0 0 1-.2 1.5M112.6 104.9a1.53 1.53 0 0 1 0 2.2M112.7 117.8h11.1M112.7 105l.3 .9-.3 1.2M113.2 116.8h.1zM113.5 108.3h3.6M113.5 104h3.6M113.8 105.2v1.9M114 115.7l.1 .1h-.2l.2-.4h.5a.35 .35 0 0 1 .3 .3 .35 .35 0 0 1-.3 .3h-.3M114.6 115.4h.2v.6h-.2l.3 .2v.4l-.3 .3-.5-.1-.2-.2 .1-.1v.1M114.8 116.2v.6M115.6 115.3l-.2 .8 .2 1.1"/>
<path d="M115.8 115.1a1.53 1.53 0 0 0 0 2.3M115.9 110.3l.1 .1h-.2a.52 .52 0 0 1 .5-.4 .52 .52 0 0 1 .5 .4l-.3 .4-.5 .2-.2 .5M116 111.3l.4 .2h.2l.2-.2-.2 .2-.6-.2-.2 .1M116 106.1h2M116.2 101.1v1.4M116.4 110l.3 .3a.55 .55 0 0 1-.6 .6M116.7 115.4a.83 .83 0 0 0-.4 .8 .83 .83 0 0 0 .6 .7 .83 .83 0 0 0 .4-.8 .83 .83 0 0 0-.6-.7 1.02 1.02 0 0 0 0 1.5M116.7 102.1h-1.2l.8-1.1v1.5M117.1 115.4a1.15 1.15 0 0 1-.2 1.5M117.7 116.8h.2zM118.4 106.1h.4M118.9 115.4a.83 .83 0 0 0-.4 .8 .83 .83 0 0 0 .6 .7l.2-.1 .2-.6a.81 .81 0 0 0-.4-.8 .9 .9 0 0 0-.2 1.5"/>
<path d="M119.2 106.1h1.8M119.3 115.4a1.15 1.15 0 0 1-.2 1.5M119.9 115.7l.4-.3v1.5M119.9 116.9h.7M120.2 115.4v1.5M121.1 115.7l-.1 .1a.48 .48 0 0 1 .6-.4 .48 .48 0 0 1 .4 .6l-.8 .3-.2 .6M121.2 116.6l.3 .3h.4l.2-.3-.3 .2-.6-.2-.2 .1M121.4 106.1h.4M121.6 115.4l.4 .3a.55 .55 0 0 1-.6 .5M122.1 106.1h1.9M122.5 115.1a1.53 1.53 0 0 1 0 2.3M122.6 115.3l.3 .8-.3 1.1"/>
<path d="M124.4 106.1h.4M125 114.1v4.1M125.1 106.1h2M127.4 106.1h.3M127.6 106l1.9 1.9M127.6 104.4l3.4 3.5M127.6 109v9.2M127.6 107.5l.4 .4M128.2 106.1h1.8M128.7 117.8h1.1M129.1 104.4l3.5 3.5M130.4 106.1h.4"/>
<path d="M130.6 104.4l5.5 5.5M131.1 106.1h1.9M132.1 104.4l4 4M132.7 103.5l3.4 3.4M132.7 112.6l.5 .4M132.7 111l1.9 2M132.7 109.5l3.4 3.5M132.7 108.1l3.4 3.4M132.7 102l3.4 3.5M132.7 100.5l3.4 3.4M133.4 106.1h.3M133.8 117.8h1.1"/>
<path d="M134.2 106.1h1.8M136.1 114.1v4.1M136.4 106.1h.4M137.1 106.1h1.9M138.7 114.1v4.1M139.4 106.1h.4M139.8 117.8h11.2M140.1 106.1h1.9M140.6 115.6a.82 .82 0 0 0-.4 .8 .82 .82 0 0 0 .6 .7 .83 .83 0 0 0 .4-.8 .83 .83 0 0 0-.6-.7 1.02 1.02 0 0 0 0 1.5M140.9 115.7a1.1 1.1 0 0 1-.1 1.4M141.6 117.1h.2zM142.4 106.1h.3"/>
<path d="M142.5 116v.1v-.3l.2-.2 .5 .1 .1 .4-.5 .2M143.1 115.6l.1 .1v.5l-.1 .1 .3 .3v.3l-.3 .2h-.5l-.2-.2 .1-.2v.2M143.1 106.1h1.9M143.2 116.5v.6M144.1 115.5l-.3 .9 .3 1.1M144.2 115.4a1.53 1.53 0 0 0 0 2.2M145.2 115.6a.82 .82 0 0 0-.5 .8 .82 .82 0 0 0 .6 .7 .83 .83 0 0 0 .5-.8 .83 .83 0 0 0-.6-.7 1.02 1.02 0 0 0 0 1.5M145.3 106.1h.5M145.5 115.7a1.1 1.1 0 0 1-.2 1.4M146.1 106.1h2M146.2 117.1h.2zM146.6 104h3.7"/>
<path d="M146.7 110.1l.3-.2v1.4M146.7 101.3v.2l-.1-.2 .4-.3 .5 .1v.5l-.5 .1M146.7 111.3h.7M147 109.9v1.4M147.3 101a.35 .35 0 0 1 .3 .4 .35 .35 0 0 1-.3 .3 .44 .44 0 0 1 .3 .6 .44 .44 0 0 1-.6 .3l-.2-.1-.1-.3M147.4 115.6a.82 .82 0 0 0-.5 .8 .82 .82 0 0 0 .6 .7 .88 .88 0 0 0 0-1.5 .9 .9 0 0 0-.1 1.5M147.5 101.8v.7M147.7 115.7a1.1 1.1 0 0 1-.2 1.4M148.4 116l.3-.4v1.5M148.4 117.1h.7M148.6 115.7v1.4M149.5 117h1l-.2 .1-.6-.1"/>
<path d="M149.6 116v.1l-.1-.1a.48 .48 0 0 1 .6-.4 .48 .48 0 0 1 .3 .6l-.7 .3-.2 .6M150 100.5v2.4M150.1 115.6l.2 .2 .1 .3-.6 .4M150.9 115.4a1.53 1.53 0 0 1 0 2.2M151 115.5l.4 .9-.4 1.1M151.4 101.3l-.3 .9 .1 .8 .2 .3M151.5 101.1a1.53 1.53 0 0 0 0 2.3M152.5 101.5h-.3l-.2 .2v1a.55 .55 0 0 0 1 0v-1l-.2-.2h-.5a.92 .92 0 0 0 .2 1.4M152.7 101.5a.92 .92 0 0 1-.2 1.4M153.6 102.8h.1M153.6 100.7h.2zM154.7 101.5h-.3l-.2 .6a.63 .63 0 0 0 .6 .8 .92 .92 0 0 0 .2-1.4h-.5l-.2 .2v1l.4 .2"/>
<path d="M154.9 101.5a.99 .99 0 0 1-.1 1.4M155.8 101.7v.2v-.4h.7l.1 .5-.2 .2a.72 .72 0 0 0-.7 .7M155.8 102.7l.4 .2 .4-.1h-.9M156.3 101.5l.2 .1 .1 .3-.6 .4M157.1 101.7v.2l.1-.4h.8v.5l-.2 .2a.72 .72 0 0 0-.7 .7M157.3 102.7l.3 .2 .4-.1h-.9M157.7 101.5l.3 .1v.3l-.5 .4M158.5 101.1a1.53 1.53 0 0 1 0 2.3M158.6 101.3l.3 .5v1l-.3 .5"/>
<circle cx="178.1" cy="80.5" r=".45"/>
<circle cx="178.1" cy="92.5" r=".45"/>
<circle cx="194.1" cy="80.5" r=".45"/>
<circle cx="194.1" cy="92.5" r=".45"/>
</g>
<g fill="none" stroke="#000" stroke-width=".25">
<path d="M118.2 50.5a1.74 1.74 0 0 0 1.7-1.7h23.9a1.74 1.74 0 0 0 1.7 1.7v10.2a1.74 1.74 0 0 0-1.7 1.7h-23.9a1.74 1.74 0 0 0-1.7-1.7zM118.2 58.6l1.2 .3 1.2 .7M119.4 54.3h3.5v2.6h-3.5zM120.6 51.7l-1.2 .7-1.2 .2M120.6 51.8l2.3 1.2h2.1M122 48.8l-.2 1.2 1.7 .9h1.5M125 58.2h-2.1l-2.3 1.3M125 48.8v13.6M138.7 58.2h2.2l2.2 1.3 1.1-.7 1.3-.2M138.7 48.8v13.6M141.7 48.8l.3 1.3M141.9 50.1l-1.6 .8h-1.6"/>
<path d="M143.1 51.8l1.1 .7 1.3 .1M143.1 51.9l-2.2 1.1h-2.2M125 79a6.8 6.8 0 0 1 6.8-6.8 6.8 6.8 0 0 1 6.8 6.8M125 60.3h-1.5l-1.7 1 .2 1.1M125 79h13.7v6.4M125 79v6.4M138.7 60.3h1.6l1.6 .9M142 61.2l-.3 1.2M118.2 85.4h27.3v2.1h-27.3zM125 99.4v4.6h-6.8M132.7 99.4v5h-5.1v3.5h5.1v5.1M136.1 99.4v13.6"/>
<path d="M138.7 99.4v4.6h6.8M118.2 101a1.74 1.74 0 0 0 1.7-1.6h23.9a1.74 1.74 0 0 0 1.7 1.6v10.3a1.74 1.74 0 0 0-1.7 1.7h-23.9a1.74 1.74 0 0 0-1.7-1.7zM118.2 108.3h6.8v4.7M145.5 108.3h-6.8v4.7"/>
<circle cx="131.8" cy="55.7" r="6.8"/>
</g>
<path d="M178 86h16v4.2h-16z" fill-rule="evenodd" fill="#fff"/>
<g font-size="3.5">
<text x="126.4" y="16">Part Number: XZMDKVG55W-8</text>
<text x="10.9" y="33.7">Features</text>
<text x="81.1" y="33.7">Package Schematics</text>
</g>
<text font-size="3.2" x="126.4" y="22">3.2 x 1.6mm SMD Chp LED Lamp</text>
<g font-size="2.8">
<text x="10.9" y="39.4">● Ideal for indication light on hand held products</text>
<text x="10.9" y="44.5">● Long life and robust package</text>
<text x="10.9" y="49.6">● Standard Package: 2,000pcs/ Reel</text>
<text x="10.9" y="54.7">● MSL (Moisture Sensitivity Level): 3</text>
<text x="10.9" y="59.8">● Halogen-free</text>
<text x="10.9" y="64.9">● RoHS compliant</text>
<text x="45.5" y="99.3">ATTENTION</text>
<text x="81.1" y="124.7">Notes:</text>
<text x="81.1" y="128.1">1. All dimensions are in millimeters (inches).</text>
<text x="81.1" y="131.5">2. Tolerance is ±0.2(0.008&quot;) unless otherwise noted.</text>
<text x="81.1" y="134.9">3. Specifications are subject to change without notice.</text>
<text x="11.2" y="142.3">Absolute Maximum Ratings</text>
<text x="60" y="142.3">Red</text>
<text x="76.5" y="142.3">Green</text>
<text x="91.1" y="144">Unit</text>
<text x="110.2" y="142.3">Operating Characteristics</text>
<text x="166.2" y="142.3">Red</text>
<text x="183" y="142.3">Green</text>
<text x="197.9" y="144">Unit</text>
<text x="11.2" y="145.7">(T =25°C)</text>
<text x="55.6" y="145.7">(AlGaInP)</text>
<text x="73.6" y="145.7">(AlGaInP)</text>
<text x="110.2" y="145.7">(T =25°C)</text>
<text x="161.7" y="145.7">(AlGaInP)</text>
<text x="180.1" y="145.7">(AlGaInP)</text>
<text x="11.2" y="151.3">Reverse Voltage</text>
<text x="47.8" y="151.3">V</text>
<text x="62.2" y="151.3">5</text>
<text x="80.2" y="151.3">5</text>
<text x="93.4" y="151.3">V</text>
<text x="110.2" y="151.3">Forward Voltage (Typ.)</text>
<text x="110.2" y="154.7">(I =20mA)</text>
<text x="153.7" y="153">V</text>
<text x="166.3" y="153">1.95</text>
<text x="185.5" y="153">2.1</text>
<text x="200.2" y="153">V</text>
<text x="11.2" y="156.9">Forward Current</text>
<text x="48.3" y="156.9">I</text>
<text x="61.4" y="156.9">30</text>
<text x="79.4" y="156.9">30</text>
<text x="92.2" y="156.9">mA</text>
<text x="110.2" y="160.3">Forward Voltage (Max.)</text>
<text x="11.2" y="162.5">Forward Current (Peak)</text>
<text x="11.2" y="165.9">1/10 Duty Cycle</text>
<text x="47.8" y="165.9">i</text>
<text x="60.6" y="165.9">185</text>
<text x="78.6" y="165.9">150</text>
<text x="92.2" y="165.9">mA</text>
<text x="110.2" y="163.7">(I =20mA)</text>
<text x="153.7" y="162">V</text>
<text x="167.1" y="162">2.5</text>
<text x="185.5" y="162">2.5</text>
<text x="200.2" y="162">V</text>
<text x="11.2" y="169.3">0.1ms Pulse Width</text>
<text x="110.2" y="169.3">Reverse Current (Max.)</text>
<text x="110.2" y="172.7">(V =5V)</text>
<text x="154.1" y="171">I</text>
<text x="167.5" y="171">10</text>
<text x="185.9" y="171">10</text>
<text x="199.3" y="171">µA</text>
<text x="11.2" y="174.9">Power Dissipation</text>
<text x="47.8" y="174.9">P</text>
<text x="61.4" y="174.9">75</text>
<text x="79.4" y="174.9">75</text>
<text x="91.8" y="174.9">mW</text>
<text x="110.2" y="178.3">Wavelength of Peak</text>
<text x="11.2" y="180.5">Operating Temperature</text>
<text x="47.9" y="180.5">T</text>
<text x="65.8" y="180.5">-40 ~ +85</text>
<text x="92.8" y="183.3">°C</text>
<text x="110.2" y="181.7">Emission CIE127-2007*(Typ.)</text>
<text x="110.2" y="185.1">(I =20mA)</text>
<text x="153.6" y="181.7">λP</text>
<text x="166" y="181.7">645*</text>
<text x="184.4" y="181.7">574*</text>
<text x="199.1" y="181.7">nm</text>
<text x="10.5" y="191.2">A Relative Humidity between 40% and 60% is recommended in</text>
<text x="11.2" y="186.1">Storage Temperature</text>
<text x="46.6" y="186.1">Tstg</text>
<text x="65.8" y="186.1">-40 ~ +85</text>
<text x="110.2" y="190.7">Wavelength of Dominant</text>
<text x="10.5" y="194.6">ESD-protected work areas to reduce static build up during assembly</text>
<text x="10.5" y="198">process (Reference JEDEC/JESD625-A and JEDEC/J-STD-033)</text>
<text x="110.2" y="194.1">Emission CIE127-2007*(Typ.)</text>
<text x="110.2" y="197.5">(I =20mA)</text>
<text x="153.5" y="194.1">λD</text>
<text x="166" y="194.1">630*</text>
<text x="184.4" y="194.1">570*</text>
<text x="199.1" y="194.1">nm</text>
<text x="110.2" y="203.1">Spectral Line Full Width</text>
<text x="110.2" y="206.5">At Half-Maximum (Typ.)</text>
<text x="110.2" y="209.8">(I =20mA)</text>
<text x="153.2" y="206.5">△λ</text>
<text x="167.5" y="206.5">28</text>
<text x="185.9" y="206.5">20</text>
<text x="199.1" y="206.5">nm</text>
<text x="110.2" y="215.5">Capacitance (Typ.)</text>
<text x="110.2" y="218.9">(V =0V, f=1MHz)</text>
<text x="154.3" y="217.2">C</text>
<text x="167.5" y="217.2">35</text>
<text x="185.9" y="217.2">15</text>
<text x="199.4" y="217.2">pF</text>
<text x="29.5" y="227.5">Part</text>
<text x="61.6" y="227.5">Emitting</text>
<text x="86.6" y="227.5">Emitting</text>
<text x="134" y="224.2">Luminous Intensity</text>
<text x="137.7" y="227.5">CIE127-2007*</text>
<text x="165.7" y="227.5">CIE127-2007*</text>
<text x="167.2" y="224.2">Wavelength</text>
<text x="190.1" y="225.8">Viewing</text>
<text x="27.1" y="230.9">Number</text>
<text x="64" y="230.9">Color</text>
<text x="86.8" y="230.9">Material</text>
<text x="110.7" y="229.2">Lens-color</text>
<text x="140.1" y="230.9">(I =20mA)</text>
<text x="172.8" y="230.9">nm</text>
<text x="191.5" y="232.6">2θ 1/2</text>
<text x="191.6" y="229.2">Angle</text>
<text x="144.2" y="234.3">mcd</text>
<text x="173.3" y="234.3">λP</text>
<text x="135.5" y="240.2">min.</text>
<text x="136.1" y="246">700</text>
<text x="152.4" y="246">1495</text>
<text x="153" y="240.2">typ.</text>
<text x="64.9" y="247.6">Red</text>
<text x="86.7" y="247.6">AlGaInP</text>
<text x="136.2" y="249.3">300*</text>
<text x="152.4" y="249.3">597*</text>
<text x="171.9" y="247.6">645*</text>
<text x="20.8" y="252.1">XZMDKVG55W-8</text>
<text x="63.5" y="256.6">Green</text>
<text x="86.7" y="256.6">AlGaInP</text>
<text x="109.4" y="252.1">Water Clear</text>
<text x="136.1" y="254.9">120</text>
<text x="153.1" y="254.9">248</text>
<text x="171.9" y="256.6">574*</text>
<text x="193.3" y="252.1">30°</text>
<text x="136.2" y="258.3">120*</text>
<text x="153.2" y="258.3">248*</text>
<text x="11.5" y="264.6">*Luminous intensity value and wavelength are in accordance with CIE127-2007 standards.</text>
<text x="14.7" y="268.4">Nov 26,2020</text>
<text x="151.8" y="268.4">XDSA7706</text>
<text x="168.4" y="268.4">12-X</text>
<text x="177.6" y="268.4">Layout: Maggie L.</text>
<text x="194.4" y="274.3">P. 1/4</text>
</g>
<text font-size="2.5" x="182.5" y="89.4">Green</text>
<g font-size="2.1">
<text x="41.2" y="102">OBSERVE PRECAUTIONS</text>
<text x="45.6" y="107.1">ELECTROSTATIC</text>
<text x="46.2" y="104.5">FOR HANDLING</text>
<text x="48.2" y="109.6">DISCHARGE</text>
<text x="48.9" y="112.2">SENSITIVE</text>
<text x="50" y="114.7">DEVICES</text>
</g>
<g font-size="1.8">
<text x="14.3" y="145.8">A</text>
<text x="113.3" y="145.8">A</text>
<text x="49.8" y="151.5">R</text>
<text x="112.2" y="154.9">F</text>
<text x="155.7" y="153.2">F</text>
<text x="49.4" y="157.1">F</text>
<text x="48.7" y="166.1">FS</text>
<text x="112.2" y="163.9">F</text>
<text x="155.7" y="162.2">F</text>
<text x="113.1" y="172.8">R</text>
<text x="155.3" y="171.2">R</text>
<text x="49.7" y="175.1">D</text>
<text x="49.8" y="180.7">A</text>
<text x="112.2" y="185.3">F</text>
<text x="112.2" y="197.7">F</text>
<text x="112.2" y="210">F</text>
<text x="113.1" y="219">F</text>
<text x="142.2" y="231.1">F</text>
</g>
</svg>
